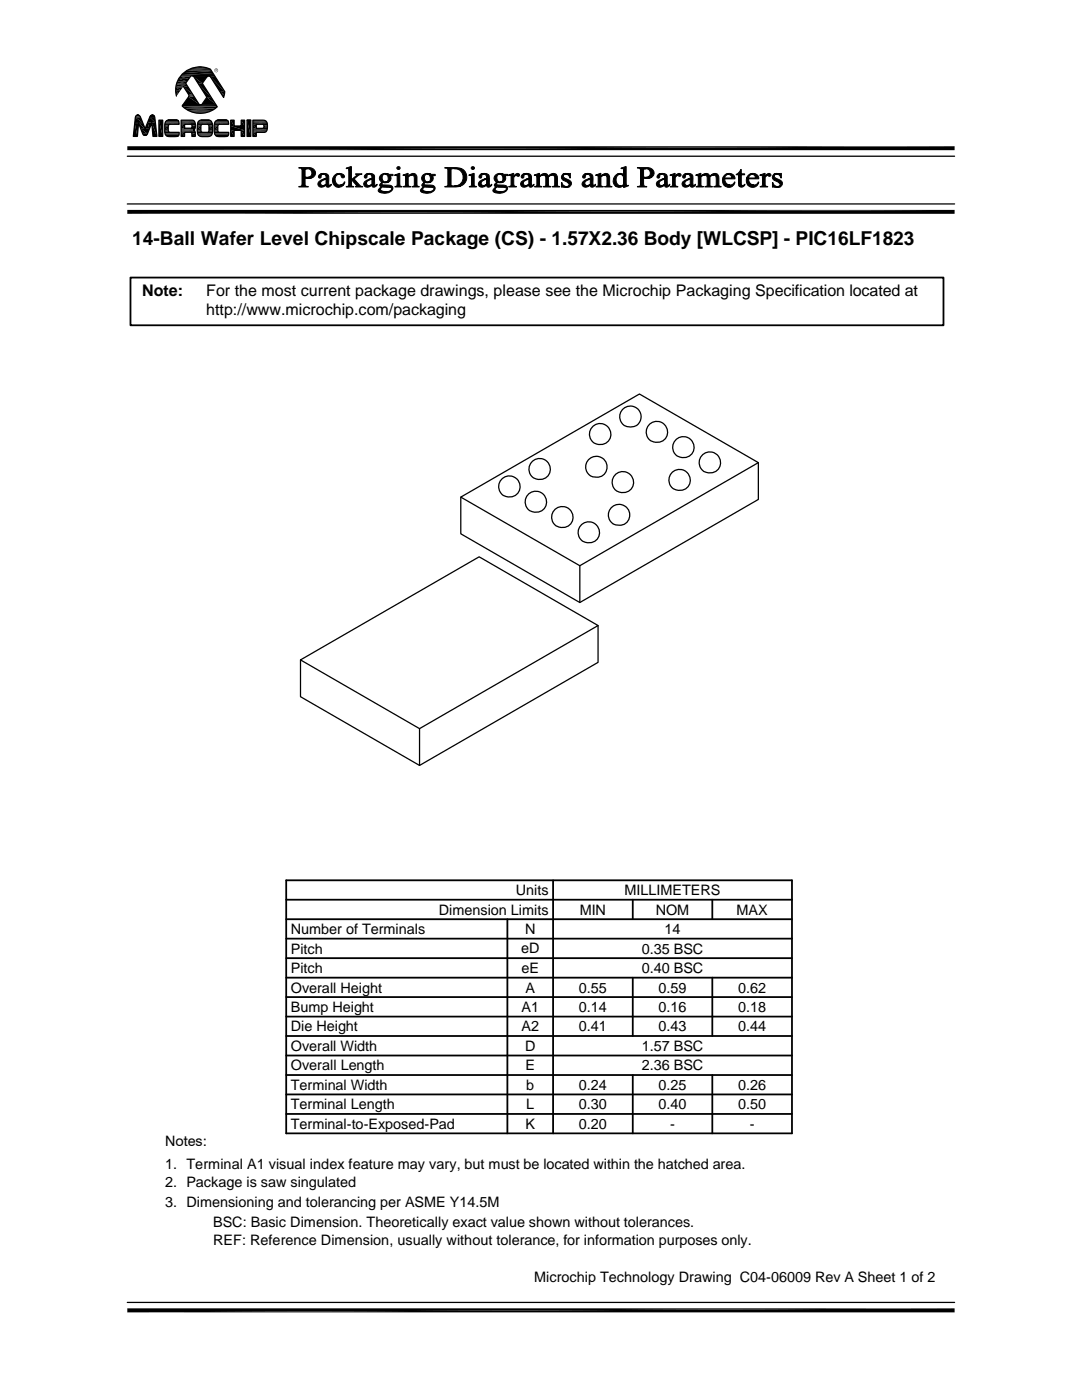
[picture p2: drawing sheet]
<svg xmlns="http://www.w3.org/2000/svg" width="216mm" height="279mm" viewBox="0 0 216 279" stroke-linecap="round" stroke-linejoin="round" font-family="sans-serif">
<g fill="none" stroke="#000" stroke-width=".25">
<path d="M36.6 17.3l1 1.6 .1 .3-1.4 1.9a5.1 5.1 0 0 0 7 .2l-2.9-4.7 1-1.4h.5l2.7 4.3 .3-1.2-2.9-4.5a4.8 4.8 0 0 0-5.1 .6 4.8 4.8 0 0 0-1.7 4.8M37.4 13.9h4.7M38.1 15.2l.3-.1 .3 .2 2.6 4.1-1.1 1.5h-.3l-.2-.1-2.7-4.2zM25.4 31.2h165.1M27.1 23.1a.54 .54 0 0 1 .9 .2l1 2.4 .9-2.4a.5 .5 0 0 1 .5-.3 .5 .5 0 0 1 .5 .4l.4 3.8h-.8l-.2-2.7-.9 2.2a.51 .51 0 0 1-.5 .3 .51 .51 0 0 1-.4-.3l-.9-2.2-.2 2.7h-.8zM31.7 24h.8v3.2h-.8zM33.1 24.2l.5-.2h1.6a.58 .58 0 0 1 .5 .8h-1.8l-.3 .3v1l.2 .3h2l-.2 .7-.6 .2a2.25 2.25 0 0 1-1.8-.3l-.3-.9a2.79 2.79 0 0 1 .2-1.9zM36.2 24h2.1a1.18 1.18 0 0 1 .4 1.9l-.1 .1a.58 .58 0 0 1 .4 .7v.5h-.7l-.2-.8h-1.3v.8h-.6zM36.8 24.8h1.3a.51 .51 0 0 1 .1 .8h-1.4zM39.6 24.2l.6-.2h1.5a.94 .94 0 0 1 .7 1.1v1.3a.84 .84 0 0 1-1 .9 2.19 2.19 0 0 1-1.8-.3 3.4 3.4 0 0 1 0-2.8zM40.2 24.9l.2-.1h1.1l.2 .3-.1 1.2-.1 .1h-1.3l-.1-.3zM43 24.2l.5-.2h1.6a.58 .58 0 0 1 .5 .8h-1.8l-.3 .3v1l.2 .3h1.9l-.1 .7-.6 .2a2.25 2.25 0 0 1-1.9-.3l-.3-.9a2.92 2.92 0 0 1 .3-1.9z"/>
<path d="M46 24h.7v1.1h1.4v-1.1h.7v3.2h-.7v-1.2h-1.4v1.2h-.7zM49.3 24h.7v3.2h-.7zM49.3 24h.7M50.5 24h2.2a1.49 1.49 0 0 1 .5 2.1l-.5 .3h-1.6v.8h-.6zM51.1 24.8h1.4l.1 .2v.5l-1.5 .1zM25.4 40.7h165.1M91.9 99.2l35.7-20.6 23.7 13.7-35.6 20.6zM151.3 92.3v7.4l-35.6 20.5-23.8-13.7v-7.3M115.7 112.9v7.3M60 131.7l35.6-20.6 23.7 13.7-35.6 20.6zM119.3 124.8v7.4l-35.6 20.6-23.7-13.8v-7.3M83.7 145.4v7.4"/>
<path d="M25.4 259.9h165.1"/>
<circle cx="101.6" cy="97.1" r="2.14"/>
<circle cx="107.7" cy="93.6" r="2.14"/>
<circle cx="119" cy="93.2" r="2.13"/>
<circle cx="119.8" cy="86.7" r="2.14"/>
<circle cx="124.3" cy="96.2" r="2.14"/>
<circle cx="125.8" cy="83.2" r="2.13"/>
<circle cx="131.1" cy="86.2" r="2.14"/>
<circle cx="135.6" cy="95.8" r="2.14"/>
<circle cx="136.4" cy="89.3" r="2.14"/>
<circle cx="141.6" cy="92.3" r="2.14"/>
<circle cx="106.9" cy="100.2" r="2.14"/>
<circle cx="112.2" cy="103.2" r="2.14"/>
<circle cx="117.5" cy="106.3" r="2.14"/>
<circle cx="123.5" cy="102.8" r="2.13"/>
</g>
<g fill="none" stroke="#000" stroke-width=".36">
<path d="M26 55.4h162.3v9.5h-162.3zM57.1 179.6h100.9M57.1 175.7h100.9v50.5h-100.9zM110.4 175.7v50.5M126.3 179.6v3.9M142.1 179.6v3.9M57.1 199h100.9M57.1 195.1h100.9M57.1 187.3h100.9M57.1 183.5h100.9M57.1 191.2h100.9M101.2 183.5v42.7"/>
<path d="M126.3 195.1v11.7M142.1 195.1v11.7M57.1 218.4h100.9M57.1 210.7h100.9M57.1 206.8h100.9M57.1 202.9h100.9M57.1 214.5h100.9M126.3 214.5v11.7M142.1 214.5v11.7M57.1 222.3h100.9"/>
</g>
<g fill="#000" stroke="#000" stroke-width=".2">
<path d="M78.8 34.9l.2 .1zM80.4 34.9l.3 .1zM151.6 34.9l.3 .1z"/>
<path d="M60.2 33.7h1.1h-.4v1.6l1.5 .1-1.5 .1v1.4a.47 .47 0 0 0 .6 .3v.1h-1.9v-.1a.44 .44 0 0 0 .7-.5z" fill-rule="evenodd"/>
<path d="M59.6 33.4h1.6a1.24 1.24 0 0 1 1.3 .4 1.24 1.24 0 0 1 .3 1.3l-.4 .3h-1a.86 .86 0 0 0 .8-.9 .86 .86 0 0 0-.8-.8h-1.2z" fill-rule="evenodd"/>
<path d="M60.9 35.5h1.3z" fill-rule="evenodd"/>
<path d="M63.7 34.9l.2-.1h.6h-.2l-.2 .2v.4l-.3 .2-.3-.3z" fill-rule="evenodd"/>
<path d="M63.8 36.1l.8-.4 .5 .1a1.07 1.07 0 0 0-1.1 .9l.2 .3h.7a.89 .89 0 0 1-1.5-.2l.1-.3z" fill-rule="evenodd"/>
<path d="M63.9 34.8a1.37 1.37 0 0 1 1.6 .2l.1 .8a1.14 1.14 0 0 0 .1 1.2h.3a.48 .48 0 0 1-.5 .4 .48 .48 0 0 1-.4-.5h-.2l.2-.2v-.9l-.5-.1 .5-.2a.52 .52 0 0 0-.6-.7z" fill-rule="evenodd"/>
<path d="M64.4 37l.7-.1z" fill-rule="evenodd"/>
<path d="M65.7 37l.4-.2-.1 .2z" fill-rule="evenodd"/>
<path d="M67 34.8h.6a1.11 1.11 0 0 0-.7 1.1 1.11 1.11 0 0 0 .9 1.1h.7a1.3 1.3 0 0 1-1.8 .1 1.3 1.3 0 0 1-.2-1.8z" fill-rule="evenodd"/>
<path d="M67.1 34.8a1.16 1.16 0 0 1 1.6 .4l-.2 .3-.3-.1-.2-.5z" fill-rule="evenodd"/>
<path d="M67.8 37l.4-.1 .5-.6h.1l-.3 .7z" fill-rule="evenodd"/>
<path d="M69.1 33.6h.3z" fill-rule="evenodd"/>
<path d="M69.1 33.6l1-.3v3.6l.1 .2 .4 .2h-1.5v-.1a.39 .39 0 0 0 .4-.1 .39 .39 0 0 0 .1-.4v-2.9z" fill-rule="evenodd"/>
<path d="M71 34.7h1.2l-.1 .1a2.43 2.43 0 0 0-1.4 .9l.7 .9a1.14 1.14 0 0 0 1 .6v.1h-1.4l.2-.2-1.1-1.2 1-.9z" fill-rule="evenodd"/>
<path d="M73 34.8h.7l-.5 .2v.4l-.2 .1a.31 .31 0 0 1-.3-.1 .31 .31 0 0 1 .1-.4z" fill-rule="evenodd"/>
<path d="M72.9 36.2l.8-.5 .5 .1-.3 .1a.99 .99 0 0 0-.8 .8l.5 .3h.5a.79 .79 0 0 1-1 .3 .79 .79 0 0 1-.5-.9z" fill-rule="evenodd"/>
<path d="M73.1 34.8l.4-.2a.93 .93 0 0 1 1.2 1.1l.1 1.2 .3 .1a.48 .48 0 0 1-.5 .4 .48 .48 0 0 1-.4-.5h-.2l.2-.2v-.9l-.5-.1 .5-.2a.52 .52 0 0 0-.5-.7z" fill-rule="evenodd"/>
<path d="M73.6 37l.6-.1z" fill-rule="evenodd"/>
<path d="M74.9 37l.3-.2-.1 .2z" fill-rule="evenodd"/>
<path d="M75.7 37.6l.5-.3a.48 .48 0 0 0-.2 .7 .48 .48 0 0 0 .6 .2h.4h-1.4a.42 .42 0 0 1 .1-.6z" fill-rule="evenodd"/>
<path d="M76 34.9a1.61 1.61 0 0 1 1.5-.2l-.7 .1a.81 .81 0 0 0-.5 .8 .81 .81 0 0 0 .6 .7h.6l-1.1 .1-.2 .3 .3 .2a2.45 2.45 0 0 1 1.8 .4l.1 .2a1.9 1.9 0 0 1-2.8 .7 3.8 3.8 0 0 0 2.3-.2l.2-.2a.4 .4 0 0 0-.5-.4l-1.3-.1a.39 .39 0 0 1-.5-.1 .39 .39 0 0 1 .1-.5l.4-.3a.85 .85 0 0 1-.3-1.5z" fill-rule="evenodd"/>
<path d="M76.4 36.4h1z" fill-rule="evenodd"/>
<path d="M76.8 34.8h1.6v.3h-.5a.84 .84 0 0 1-.4 1.2h-.6a.82 .82 0 0 0 .5-.8 .82 .82 0 0 0-.6-.7z" fill-rule="evenodd"/>
<path d="M78.8 34.9l1-.3v2.1a.37 .37 0 0 0 .4 .5v.1h-1.4l.3-.1a2.78 2.78 0 0 0 .1-2l-.1-.2z" fill-rule="evenodd"/>
<path d="M80.4 34.9l1-.3v.6h-.5l-.1-.2z" fill-rule="evenodd"/>
<path d="M80.9 35.2l1.3-.2-.8 .3v1.4a.39 .39 0 0 0 .1 .4 .39 .39 0 0 0 .4 .1v.1h-1.4l.4-.4z" fill-rule="evenodd"/>
<path d="M81.7 35a.84 .84 0 0 1 .9-.4 .84 .84 0 0 1 .6 .8v1.6l.5 .3h-1.5v-.1a.38 .38 0 0 0 .4-.1 .38 .38 0 0 0 .1-.4l-.1-1.6-.2-.1z" fill-rule="evenodd"/>
<path d="M84.1 37.6l.5-.3a.48 .48 0 0 0-.2 .7 .48 .48 0 0 0 .6 .2h.5h-1.5a.42 .42 0 0 1 .1-.6z" fill-rule="evenodd"/>
<path d="M84.4 34.9a1.61 1.61 0 0 1 1.5-.2l-.7 .1a.81 .81 0 0 0-.5 .8 .81 .81 0 0 0 .6 .7h.6l-1.1 .1-.2 .3 .3 .2a2.43 2.43 0 0 1 1.9 .4v.2a1.9 1.9 0 0 1-2.8 .7 3.8 3.8 0 0 0 2.4-.2l.2-.2a.4 .4 0 0 0-.6-.4l-1.3-.1a.39 .39 0 0 1-.4-.1 .39 .39 0 0 1 0-.5l.4-.3a.85 .85 0 0 1-.3-1.5z" fill-rule="evenodd"/>
<path d="M84.8 36.4h1z" fill-rule="evenodd"/>
<path d="M85.2 34.8h1.6v.3h-.5a.84 .84 0 0 1-.4 1.2h-.6a.82 .82 0 0 0 .6-.8 .82 .82 0 0 0-.7-.7z" fill-rule="evenodd"/>
<path d="M88.8 33.4l2.3 .1 .9 .1-2 .1v3.3l1.9 .1-.9 .2h-2.2l.5-.2 .1-.5-.1-2.8-.1-.2-.4-.1z" fill-rule="evenodd"/>
<path d="M90.7 33.7l1.3-.1a1.89 1.89 0 0 1 1.1 1.8 1.89 1.89 0 0 1-1.2 1.7h-1.2a1.73 1.73 0 0 0 1.7-1.7 1.73 1.73 0 0 0-1.7-1.7z" fill-rule="evenodd"/>
<path d="M93.6 34.9l.3 .1z" fill-rule="evenodd"/>
<path d="M93.6 34.9l1-.3v2.1a.37 .37 0 0 0 .5 .5v.1h-1.5l.5-.3v-1.6l-.1-.4z" fill-rule="evenodd"/>
<path d="M95.8 34.9l.1-.1h.7h-.2a.42 .42 0 0 0-.3 .6l-.3 .2-.2-.3z" fill-rule="evenodd"/>
<path d="M95.6 36.4a1.65 1.65 0 0 1 1.5-.6h-.2a1.14 1.14 0 0 0-.9 .8l.1 .3 .4 .1h.4a.83 .83 0 0 1-.8 .4 .83 .83 0 0 1-.7-.7z" fill-rule="evenodd"/>
<path d="M95.9 34.8l.5-.2a.96 .96 0 0 1 1.3 1.1 1.42 1.42 0 0 0 .1 1.3h.2a.49 .49 0 0 1-.5 .4 .49 .49 0 0 1-.4-.5h-.2l.2-.2v-.9l-.5-.1 .5-.2a.52 .52 0 0 0-.5-.7z" fill-rule="evenodd"/>
<path d="M96.5 37l.6-.1z" fill-rule="evenodd"/>
<path d="M97.8 37l.3-.2-.1 .2z" fill-rule="evenodd"/>
<path d="M98.8 37.4l.3-.1a.48 .48 0 0 0-.3 .6 .48 .48 0 0 0 .7 .3h.4h-1.5v-.3z" fill-rule="evenodd"/>
<path d="M98.9 34.9a1.6 1.6 0 0 1 1.5-.2l-.7 .1a.81 .81 0 0 0-.6 .8 .81 .81 0 0 0 .7 .7h.6l-1.1 .1-.2 .3a1.82 1.82 0 0 0 1.5 .3 .66 .66 0 0 1 .7 .7 2.03 2.03 0 0 1-2.8 .5h1.4a.77 .77 0 0 0 1.1-.6l-.2-.2h-1.2a.69 .69 0 0 1-.9-.5l.4-.5a.86 .86 0 0 1-.2-1.5z" fill-rule="evenodd"/>
<path d="M99.3 36.4h1z" fill-rule="evenodd"/>
<path d="M99.7 34.8h1.6v.3h-.6a.84 .84 0 0 1-.3 1.2h-.6h.1a.85 .85 0 0 0 .4-.8 .85 .85 0 0 0-.6-.7z" fill-rule="evenodd"/>
<path d="M101.5 34.9l.2 .1z" fill-rule="evenodd"/>
<path d="M101.5 34.9l1-.3v.6h.2l-.2 .2 .1 1.6 .4 .3h-1.5l.5-.4v-1.7l-.1-.2z" fill-rule="evenodd"/>
<path d="M102.6 35.1l.3-.1-.2 .2h-.2z" fill-rule="evenodd"/>
<path d="M102.8 34.9a.43 .43 0 0 1 .5-.3 .43 .43 0 0 1 .3 .5l-.3 .1-.6-.2z" fill-rule="evenodd"/>
<path d="M104.2 34.9l.2-.1h.6h-.3l-.2 .2v.4l-.2 .2-.3-.3z" fill-rule="evenodd"/>
<path d="M104.2 36.2l.9-.5 .4 .1a1.07 1.07 0 0 0-1.1 .9l.2 .3h.8a.79 .79 0 0 1-1 .3 .79 .79 0 0 1-.5-.9z" fill-rule="evenodd"/>
<path d="M104.4 34.8a1.37 1.37 0 0 1 1.6 .2v.8a1.14 1.14 0 0 0 .1 1.2h.3a.48 .48 0 0 1-.5 .4 .48 .48 0 0 1-.4-.5h-.2l.2-.2v-.9l-.4-.1 .4-.2a.52 .52 0 0 0-.5-.7z" fill-rule="evenodd"/>
<path d="M104.9 37l.6-.1z" fill-rule="evenodd"/>
<path d="M106.2 37l.4-.2-.2 .2z" fill-rule="evenodd"/>
<path d="M106.6 34.9l.3 .1z" fill-rule="evenodd"/>
<path d="M106.6 34.9l1.1-.3v.6h-.6l-.1-.2z" fill-rule="evenodd"/>
<path d="M107.1 35.2h.6l.2-.3h.5l-.7 .4v1.7l.4 .3h-1.4l.4-.3z" fill-rule="evenodd"/>
<path d="M107.9 34.9l.1-.1a.84 .84 0 0 1 1.4 .4h.2l-.2 .1v1.4a.39 .39 0 0 0 .1 .4 .39 .39 0 0 0 .4 .1v.1h-1.5l.5-.3v-1.8l-.3-.2z" fill-rule="evenodd"/>
<path d="M109.6 35h.6l-.8 .2z" fill-rule="evenodd"/>
<path d="M109.7 34.9l.3-.2a.84 .84 0 0 1 1.2 .8l.1 1.5 .4 .3h-1.5l.5-.3v-1.5l-.2-.4z" fill-rule="evenodd"/>
<path d="M112 36.4a1.37 1.37 0 0 0 1.6 .9l-1.6 .1z" fill-rule="evenodd"/>
<path d="M112.2 34.9l.7-.1a.44 .44 0 0 0-.5 .4 .44 .44 0 0 0 .5 .4l.5 .3a.74 .74 0 0 1 .6 .6 .74 .74 0 0 1-.4 .8l-.5-.1 .4-.3a1.14 1.14 0 0 0-1-.9 .69 .69 0 0 1-.3-1.1z" fill-rule="evenodd"/>
<path d="M112.4 34.8l.4-.2 .8 .1z" fill-rule="evenodd"/>
<path d="M112.2 37.3h1.4l-.5 .1z" fill-rule="evenodd"/>
<path d="M112.4 34.8l1.2-.1 .2-.1v.9l-.1-.1a.98 .98 0 0 0-1.3-.6z" fill-rule="evenodd"/>
<path d="M116.5 34.9l.1-.1h.6h-.2l-.2 .6-.3 .2-.3-.3z" fill-rule="evenodd"/>
<path d="M116.3 36.4a1.65 1.65 0 0 1 1.5-.6 1.07 1.07 0 0 0-1.1 .9l.3 .3h.6a.83 .83 0 0 1-.8 .4 .83 .83 0 0 1-.7-.7z" fill-rule="evenodd"/>
<path d="M116.6 34.8a1.37 1.37 0 0 1 1.7 .2v1.9l.4 .1a.48 .48 0 0 1-.5 .4 .48 .48 0 0 1-.4-.5h-.2l.2-.2v-.9l-.5-.1 .5-.2a.54 .54 0 0 0-.6-.7z" fill-rule="evenodd"/>
<path d="M117.1 37l.7-.1z" fill-rule="evenodd"/>
<path d="M118.5 37l.3-.2-.1 .2z" fill-rule="evenodd"/>
<path d="M118.9 34.9l.2 .1z" fill-rule="evenodd"/>
<path d="M118.9 34.9l1-.3v.6h-.6v-.2z" fill-rule="evenodd"/>
<path d="M119.3 35.2l1.4-.2-.8 .3v1.7l.5 .3h-1.5l.5-.4z" fill-rule="evenodd"/>
<path d="M120.1 35a.84 .84 0 0 1 .9-.4 .84 .84 0 0 1 .6 .8v1.3a.38 .38 0 0 0 .5 .5v.1h-1.4l.4-.3v-1.7l-.4-.3z" fill-rule="evenodd"/>
<path d="M122.7 35.1l.4-.3h.6a1.19 1.19 0 0 0-.8 1.2 1.19 1.19 0 0 0 .9 1.1h-1a1.39 1.39 0 0 1-.1-2z" fill-rule="evenodd"/>
<path d="M123.1 34.8a1.14 1.14 0 0 1 1.3 0z" fill-rule="evenodd"/>
<path d="M123.9 33.6h.3z" fill-rule="evenodd"/>
<path d="M123.9 33.6l1-.3v3.3l.3 .4h-.8a1.16 1.16 0 0 1-1.6 .1h1.2l.4-.3v-1.5l-.3-.4 .3-.1v-.9v-.2z" fill-rule="evenodd"/>
<path d="M124.4 37l1 .1-1 .3z" fill-rule="evenodd"/>
<path d="M127.7 33.7h1.1h-.4v1.6l1.6 .1-1.6 .1v1.1a.47 .47 0 0 0 .1 .5 .47 .47 0 0 0 .6 .1v.1h-1.9v-.1h.4l.2-.3z" fill-rule="evenodd"/>
<path d="M127.2 33.4h1.6a1.25 1.25 0 0 1 1.3 .4 1.25 1.25 0 0 1 .3 1.3l-.4 .3h-1.1a.86 .86 0 0 0 .9-.9 .86 .86 0 0 0-.8-.8h-1.3z" fill-rule="evenodd"/>
<path d="M128.4 35.5h1.4z" fill-rule="evenodd"/>
<path d="M131.3 34.9l.2-.1h.6h-.2a.44 .44 0 0 0-.3 .6l-.2 .2-.3-.3z" fill-rule="evenodd"/>
<path d="M131.3 36.2l.7-.4h.6h-.2a1.14 1.14 0 0 0-.9 .8l.1 .3 .4 .1h.5a.78 .78 0 0 1-1 .4 .78 .78 0 0 1-.5-1z" fill-rule="evenodd"/>
<path d="M131.5 34.8a1.4 1.4 0 0 1 1.6 .2l.1 1.9 .3 .1a.48 .48 0 0 1-.5 .4 .48 .48 0 0 1-.4-.5h-.2l.2-.2v-.9l-.4-.1 .4-.2a.52 .52 0 0 0-.5-.7z" fill-rule="evenodd"/>
<path d="M132 37l.6-.1z" fill-rule="evenodd"/>
<path d="M133.3 37l.3-.2-.1 .2z" fill-rule="evenodd"/>
<path d="M133.7 34.9l.3 .1z" fill-rule="evenodd"/>
<path d="M133.7 34.9l1-.3v.6h.2l-.2 .3 .1 1.5 .5 .3h-1.6l.5-.3v-1.8l-.1-.2z" fill-rule="evenodd"/>
<path d="M134.9 35h.3l-.5 .2z" fill-rule="evenodd"/>
<path d="M135.1 34.8a.41 .41 0 0 1 .5-.2 .41 .41 0 0 1 .2 .5l-.2 .1-.7-.2z" fill-rule="evenodd"/>
<path d="M136.5 34.8h.7h-.1a.44 .44 0 0 0-.4 .6l-.1 .1a.31 .31 0 0 1-.4-.1 .31 .31 0 0 1 .1-.4z" fill-rule="evenodd"/>
<path d="M136.4 36.2l.7-.4h.6h-.1a1.14 1.14 0 0 0-1 .8l.2 .3 .3 .1h.5a.78 .78 0 0 1-1 .4 .78 .78 0 0 1-.4-1z" fill-rule="evenodd"/>
<path d="M136.6 34.8a1.39 1.39 0 0 1 1.6 .2l.1 1.9 .4 .1a.48 .48 0 0 1-.5 .4 .48 .48 0 0 1-.5-.5h-.2l.2-.2v-.9l-.4-.1 .4-.2a.52 .52 0 0 0-.5-.7z" fill-rule="evenodd"/>
<path d="M137.1 37l.6-.1z" fill-rule="evenodd"/>
<path d="M138.4 37l.4-.2-.1 .2z" fill-rule="evenodd"/>
<path d="M138.9 34.9l.2 .1z" fill-rule="evenodd"/>
<path d="M138.9 34.9l1-.3v.6h-.6l-.1-.2z" fill-rule="evenodd"/>
<path d="M139.3 35.2h.6l.2-.3h.5l-.7 .4v1.7l.5 .3h-1.5l.4-.3z" fill-rule="evenodd"/>
<path d="M140.1 34.9l.2-.1a.96 .96 0 0 1 1.5 .4l-.2 .1 .1 1.7 .4 .3h-1.4l.4-.3v-1.8l-.3-.2z" fill-rule="evenodd"/>
<path d="M141.6 35.2l.3-.3 .5 .1z" fill-rule="evenodd"/>
<path d="M141.9 34.9l.2-.1a.84 .84 0 0 1 .9-.1 .84 .84 0 0 1 .4 .8l.1 1.5 .4 .3h-1.5v-.1a.37 .37 0 0 0 .5-.4l-.1-1.7z" fill-rule="evenodd"/>
<path d="M144.5 35l.3-.2h.6a.74 .74 0 0 0-.8 .7h-.4z" fill-rule="evenodd"/>
<path d="M144.8 34.8a1.21 1.21 0 0 1 1.9 .9h-2.1a1.15 1.15 0 0 0 1.1 1.2h-1.2l-.3-.6v-.6v-.2h1.8a.62 .62 0 0 0-.6-.7z" fill-rule="evenodd"/>
<path d="M144.5 36.9h1.2a.92 .92 0 0 0 .9-.6l.1 .1a1.25 1.25 0 0 1-1 1 1.25 1.25 0 0 1-1.2-.5z" fill-rule="evenodd"/>
<path d="M147.8 33.8h.1v.9h.7v.2h-.7v1.8l.3 .3-.8 .1v-2.2l-.5-.1 .5-.4z" fill-rule="evenodd"/>
<path d="M147.4 37.1l.9-.1 .2-.2h.2l-.1 .1a.69 .69 0 0 1-1.2 .2z" fill-rule="evenodd"/>
<path d="M149.3 35l.3-.2h.5a.74 .74 0 0 0-.7 .7h-.4z" fill-rule="evenodd"/>
<path d="M149.6 34.8a1.2 1.2 0 0 1 1.8 .9h-2a1.14 1.14 0 0 0 1.1 1.2h-1.3l-.2-.3v-1.1h1.7v-.3l-.3-.3z" fill-rule="evenodd"/>
<path d="M149.2 36.9h1.3a.92 .92 0 0 0 .8-.6 1.15 1.15 0 0 1-.8 1.1 1.15 1.15 0 0 1-1.3-.5z" fill-rule="evenodd"/>
<path d="M151.6 34.9l1.1-.3v.6h.1l-.1 .2v1.6l.5 .3h-1.5l.4-.3v-1.5v-.4z" fill-rule="evenodd"/>
<path d="M152.8 35h.3l-.4 .2z" fill-rule="evenodd"/>
<path d="M153 34.8a.41 .41 0 0 1 .5-.2 .41 .41 0 0 1 .3 .5l-.3 .1-.7-.2z" fill-rule="evenodd"/>
<path d="M154.1 36.4a1.37 1.37 0 0 0 1.6 .9l-1.6 .1z" fill-rule="evenodd"/>
<path d="M154.3 34.9l.7-.1a.44 .44 0 0 0-.5 .4 .44 .44 0 0 0 .5 .4l.5 .3a.74 .74 0 0 1 .6 .6 .74 .74 0 0 1-.4 .8l-.5-.1 .4-.3a1.15 1.15 0 0 0-1-.9 .68 .68 0 0 1-.3-1.1z" fill-rule="evenodd"/>
<path d="M154.5 34.8l.4-.2 .8 .1z" fill-rule="evenodd"/>
<path d="M154.3 37.3h1.4l-.5 .1z" fill-rule="evenodd"/>
<path d="M154.5 34.8l1.2-.1 .2-.1v.9l-.2-.1a.72 .72 0 0 0-.7-.6z" fill-rule="evenodd"/>
<circle cx="79.5" cy="33.6" r=".31"/>
<circle cx="94.3" cy="33.6" r=".3"/>
</g>
<g fill="#000">
<path d="M35.1 18l.5 .6h-.5zM35.1 18h.9l-.4 .6zM35.1 17.4l.9 .6h-.9zM35.1 17.4h1.4l-.5 .6zM35.1 18.6l.2 .5zM35.1 18.6h.5l-.3 .5zM35.1 17.3l1.4 .1h-1.4zM35.1 17.3h1.5l-.1 .1zM35.3 16.6l1.9 .2h-2zM35.3 16.6h1.7l.2 .2zM35.4 16.3l1.6 .3h-1.7zM35.4 16.3h1.9l-.3 .3z"/>
<path d="M35.7 15.7l1.6 .6h-1.9zM35.7 15.7h2l-.4 .6zM36.6 17.3l1.9 1.6h-.9zM36.6 17.3h.8l1.1 1.6zM37.6 18.9h.9zM37.6 19.3l2.1 1.5h-3.1zM37.6 19.3h1.2l.9 1.5zM37.7 19.3h1.1zM37.7 18.9l.9 .1zM37.7 19l.9 .1zM37.7 19.1h1zM37.7 19.1l1 .1z"/>
<path d="M37.7 19.2l1 .1zM38.7 15.3l1.7 1.3h-.9zM38.7 15.3h2.6l-.9 1.3zM39 13.4h1.8zM39.5 16.6l2.6 2.8h-.8zM39.5 16.6h.9l1.7 2.8zM39 13.4h1.7zM39.6 13.4h1.1zM39.6 13.4h.6zM41.3 19.4l1.7 1.4h-2.7zM41.3 19.4h.8l.9 1.4zM41.7 15.1l1.1 .1z"/>
<path d="M41.7 15.2h1.2zM41.8 15.2h1.1zM41.9 15.2l1 .1zM41.9 15.3h1.1zM42 15.3l2.9 3h-1zM42 15.3h1l1.9 3zM42.8 14.1v.1zM42.8 13.9v.2zM42.8 14.2l.1 .1zM42.9 13.9l-.1 .2zM42.9 14.2v.1zM42.9 13.8l-.1 .1z"/>
<path d="M42.9 14.3l.1 .1zM42.8 13.9l.1-.1zM42.9 13.8l.1-.1zM43 14.3l.1 .1zM42.9 13.8h.1zM43 13.7h.1zM43.1 14.4h.2zM43.1 13.7l.2 .1zM43.3 14.3h.1zM43.3 13.7l.1 .1zM43.4 14.2v.1zM43.4 14.3l.1-.1z"/>
<path d="M43.4 13.8v.1zM43.5 14.1l-.1 .1zM43.4 13.9l.1 .2zM43.4 13.8l.1 .1zM43.5 14.1v.1zM43.5 13.9v.2zM43.9 18.3l.9 .6h-.5zM43.9 18.3h1l-.1 .6zM44.3 18.9l.3 .5zM44.3 18.9h.5l-.2 .5zM25.4 29.2h165.1l-165.1 .8zM25.4 30l165.1-.8v.8z"/>
<path d="M26.9 24.5l.7 .1zM26.9 24.6l.5 2.6h-.8zM26.9 24.6h.7l-.2 2.6zM27 23.4l1.5 1.1h-1.6zM27 23.4h1l.5 1.1zM27 23.3h1zM27 23.3l1 .1h-1zM27 23.3h1v.1zM27.1 23.2h.9zM27.1 23.2l.9 .1zM27.1 23.1l.8 .1zM27.2 23.1h.6z"/>
<path d="M27.1 23.1h.8zM27.2 23.1h.7zM27.2 23h.6zM27.2 23l.6 .1zM27.3 23h.4zM27.2 23h.5zM27.4 23h.2zM27.4 23h.3zM27.5 23h.1zM27.6 24.5l.9 .1zM27.7 24.6l1.3 1.1h-.9zM27.7 24.6h.8l.5 1.1z"/>
<path d="M28.1 25.7l1.3 1h-.9zM28.1 25.7h1.7l-.4 1zM28.5 26.7h.9zM28.5 26.7l.9 .1zM28.5 26.8h.9zM28.5 26.8l.8 .1zM28.6 26.9h.7zM28.6 26.9l.6 .1zM28.7 27h.5zM28.7 27h.4zM28.8 27h.3zM28.8 27h.2z"/>
<path d="M29.4 24.5l.4 1.2h-.8zM29.4 24.5h.9l-.5 1.2zM29.9 23.4l1.1 1.1h-1.6zM29.9 23.4h1l.1 1.1zM29.9 23.3h1zM29.9 23.3l1 .1zM30 23.2h.8zM30 23.2l.9 .1zM30 23.1h.8zM30 23.1l.8 .1h-.8zM30 23.1l.8 .1zM30.1 23.1h.6z"/>
<path d="M30.1 23.1h.7zM30.1 23l.6 .1zM30.1 23h.6zM30.2 23h.5zM30.2 23h.4zM30.3 24.5l1 2.7h-.8zM30.3 24.5h.7l.3 2.7zM30.3 23h.3zM30.3 23h.2zM30.4 23h.1zM31.7 24l.8 3.2h-.8zM31.7 24h.8v3.2z"/>
<path d="M32.9 24.9h.8zM32.9 24.9l.7 .1zM32.9 25h.7zM32.9 25l.7 .1zM32.9 25.1h.7zM32.9 25.1l.7 .1h-.7zM32.9 25.1h.7v.1zM32.9 25.2l.7 .7h-.7zM32.9 25.2h.7v.7zM32.9 25.9l.7 .2h-.7zM32.9 25.9h.7v.2zM32.9 26.1h.7z"/>
<path d="M32.9 26.1l.7 .1zM32.9 26.2l.8 .1zM32.9 26.3l.8 .1zM32.9 26.4h.8zM32.9 26.4h.9zM32.9 24.8h1zM32.9 24.8h1.1zM32.9 24.8h.9zM32.9 24.8h.8zM32.9 24.8l.8 .1zM32.9 26.4h1zM33.4 27.2h2z"/>
<path d="M33.5 24h1.9zM33.5 27.2h1.7zM33.5 27.2h1.9zM33.5 24h1.8zM33.6 27.2h1.6zM33.6 27.2l1.4 .1zM33.6 24h1.7zM36.2 24.8l.6 .8h-.6zM36.2 24.8h.6v.8zM36.2 26.4l.6 .8h-.6zM36.2 26.4h.6v.8zM38.1 24.8h.9z"/>
<path d="M38.1 26.4h.8zM38.1 25.6h.8zM38.2 24.8h.8zM38.2 25.6h.7zM38.2 26.4h.7zM38.2 26.4l.7 .1zM38.2 24.8l.8 .1zM38.2 25.5l.7 .1zM38.2 26.5h.7zM38.2 24.9h.8zM38.2 25.5h.7zM38.2 26.5l.8 .1z"/>
<path d="M38.3 24.9h.7zM38.3 25.5h.6zM38.3 26.6l.7 .1zM38.3 26.7h.7zM38.3 24.9l.7 .1zM38.3 25h.7zM38.3 25.4l.6 .1zM38.3 26.7l.7 .5h-.7zM38.3 26.7h.7v.5zM38.3 25l.7 .1zM38.3 25.1l.7 .2h-.7zM38.3 25.1h.7v.2z"/>
<path d="M38.3 25.3h.7zM38.3 25.3l.7 .1zM38.3 25.4h.6zM38.3 25.4h.7zM38.7 22.5l1.9 .1zM39.3 22.6h1.3zM39.4 25l.7 .1zM39.4 25.1h.7zM39.4 25.1l.7 .1h-.7zM39.4 25.1h.7v.1zM39.4 25.2l.7 .7h-.7zM39.4 25.2h.7v.7z"/>
<path d="M39.4 25.9l.7 .2h-.7zM39.4 25.9h.7v.2zM39.4 26.1h.7zM39.4 24.8l.8 .1zM39.4 24.8h.9zM39.4 24.9h.8zM39.4 24.9l.7 .1zM39.4 25h.7zM39.4 26.1l.7 .1zM39.4 26.2l.8 .1zM39.4 26.3l.8 .1zM39.4 26.4h.8z"/>
<path d="M39.4 26.4h.9zM39.4 26.4h1zM39.4 24.8h1zM39.4 24.8h1.1zM39.9 27.2h1.8zM39.9 27.2h2zM39.9 24h2zM40 24h1.9zM40 24h1.8zM40.1 24h1.7zM40.1 27.2l1.3 .1zM40.1 27.2h1.6z"/>
<path d="M40.1 24h1.6zM40.2 24h1.5zM41.3 24.8h1.1zM41.4 24.8h1zM41.5 24.8h.9zM41.4 26.4h1zM41.5 26.4h.9zM41.5 24.8l.9 .1zM41.6 26.4h.8zM41.6 24.9h.8zM41.6 24.9l.8 .1zM41.6 25h.8z"/>
<path d="M41.6 26.3l.8 .1zM41.7 26.2l.7 .1zM41.7 26.2h.7zM41.7 25l.7 .1zM41.7 25.1h.7zM41.7 26.1l.7 .1zM41.7 25.1l.7 .1h-.7zM41.7 25.1h.7v.1zM41.7 25.2l.7 .7h-.7zM41.7 25.2h.7v.7zM41.7 25.9l.7 .2h-.7zM41.7 25.9h.7v.2z"/>
<path d="M41.7 26.1h.7zM42.7 25.1h.8zM42.7 25.1l.8 .1h-.8zM42.7 25.1h.8v.1zM42.7 25.2l.8 .7h-.8zM42.7 25.2h.8v.7zM42.7 25.9l.8 .2h-.8zM42.7 25.9h.8v.2zM42.7 26.1h.8zM42.8 24.9h.7zM42.8 24.9h.8zM42.8 24.9l.7 .1z"/>
<path d="M42.8 25h.7zM42.8 25l.7 .1zM42.8 26.1l.7 .1zM42.8 26.2l.7 .1zM42.8 26.3l.8 .1zM42.8 26.4h.8zM42.8 26.4h.9zM42.8 24.8h1zM42.8 24.8h.9zM42.8 24.8h.8zM42.8 24.8l.8 .1zM42.8 26.4h1z"/>
<path d="M43.3 27.2h2zM43.3 24h2zM43.4 24h1.9zM43.4 27.2h1.7zM43.4 27.2h1.9zM43.4 24h1.8zM43.5 27.2h1.6zM43.5 27.2l1.4 .1zM43.5 24h1.7zM46 24l.7 1.1h-.7zM46 24h.7v1.1zM46 25.1l2.8 .9h-2.8z"/>
<path d="M46 25.1h2.8v.9zM46 26l.7 1.2h-.7zM46 26h.7v1.2zM48.1 24l.7 1.1h-.7zM48.1 24h.7v1.1zM48.1 26l.7 1.2h-.7zM48.1 26h.7v1.2zM49.3 24l.7 3.2h-.7zM49.3 24h.7v3.2zM50.5 24.8l.6 .8h-.6zM50.5 24.8h.6v.8zM50.5 26.4l.6 .8h-.6z"/>
<path d="M50.5 26.4h.6v.8zM52.4 24.8h.9zM52.5 24.8h.8zM52.5 24.8l.8 .1zM52.5 25.6h.8zM52.6 25.6h.7zM52.6 24.9h.8zM52.6 24.9l.8 .1zM52.6 25.5l.7 .1zM52.6 25.5h.8zM52.6 25h.8zM52.6 25l.8 .1z"/>
<path d="M52.6 25.4l.8 .1zM52.7 25.1l.7 .2h-.7zM52.7 25.1h.7v.2zM52.7 25.3l.7 .1zM52.7 25.4h.7zM25.4 41.9h165.1l-165.1 .8zM25.4 42.7l165.1-.8v.8zM25.4 261.1h165.1l-165.1 .8zM25.4 261.9l165.1-.8v.8z"/>
</g>
<g fill="none" stroke="#000" stroke-width=".2">
<path d="M35.9 15.3h2.1M36.1 15.1h6.7M37.8 13.8h4.2M37.9 13.7h4M38.1 15.2h-2.1M38.2 15.1l-2.2 .1M38.4 13.6h3M38.4 15.1h3.3M38.5 13.5h2.8M38.5 15.2h2.9M38.7 15.3h2.6M41.4 15.3h-2.8"/>
<path d="M32.9 24.8h2.8M32.9 26.5h2.9M32.9 24.7h2.8M32.9 24.6h2.8M32.9 26.6h2.9M32.9 24.5h2.8M32.9 26.7h2.9M33 24.4h2.7M33 26.8h2.7M33 26.9h2.7M33 24.3h2.7M33 24.2h2.7"/>
<path d="M33 27h2.7M33.1 27.1h2.6M33.1 24.2h2.6M33.1 24.2h2.5M33.2 24.1h2.4M33.2 27.1h2.4M33.3 24.1h2.3M33.4 27.2h2.1M33.4 24h2.1M36.2 24h2.3M36.2 24h2.4M36.2 24.1h2.5"/>
<path d="M36.2 24.2h2.6M36.2 24.3h2.7M36.2 24.5h2.7M36.2 25.6h2.7M36.2 25.7h2.7M36.2 25.8h2.7M36.2 25.8h2.6M36.2 25.9h2.5M36.2 26h2.5M36.2 26h2.6M36.2 26.1h2.7M36.2 26.2h2.7"/>
<path d="M36.2 26.4h2.7M36.3 21.2h7M36.4 21.3h6.9M36.5 20.9h3.4M36.5 20.9h6.6M36.5 20.8h3.3M36.6 20.8h3.1M36.9 21.7h6M37.5 22h4.9M38.7 22.5h2.5M39.4 24.7h3M39.4 24.8h3"/>
<path d="M39.4 26.5h3M39.4 26.6h3M39.5 26.7h2.9M39.5 24.5h2.9M39.5 26.9h2.8M39.5 24.4h2.8M39.6 24.3h2.6M39.6 27h2.6M39.6 24.2h2.6M39.6 27.1h2.6M39.6 24.1h2.5M39.7 27.1h2.4"/>
<path d="M39.7 24.1h2.4M39.8 24.1h2.2M39.8 27.2h2.2M39.9 24h2M40.1 20.9h3M40.2 20.9h2.9M40.3 20.8h2.8M42.8 24.7h2.8M42.8 24.8h2.8M42.8 26.5h2.8M42.8 24.6h2.8M42.8 26.6h2.8"/>
<path d="M42.8 26.7h2.8M42.8 24.5h2.8M42.8 24.4h2.8M42.9 26.8h2.7M42.9 24.4h2.7M42.9 24.3h2.7M42.9 26.9h2.7M42.9 27h2.7M42.9 24.2h2.7M43 24.2h2.6M43 27.1h2.6M43 24.2h2.5"/>
<path d="M43.1 24.1h2.4M43.1 27.1h2.4M43.2 24h2.2M43.2 27.2h2.2M50.5 24h2.2M50.5 24h2.4M50.5 24.1h2.5M50.5 24.1h2.6M50.5 24.2h2.7M50.5 24.3h2.7M50.5 24.5h2.8M50.5 24.6h2.8"/>
<path d="M50.5 24.8h2.8M50.5 25.6h2.8M50.5 26h2.8M50.5 26.1h2.8M50.5 26.2h2.7M50.5 26.3h2.6M50.5 26.4h2.5M50.5 26.4h2.4"/>
</g>
<path d="M36.9 14.2h5.5" fill="none" stroke="#000" stroke-width=".32"/>
<path d="M36.4 14.6h6.2" fill="none" stroke="#000" stroke-width=".4"/>
<path d="M36.1 14.9h6.7M36.5 21.5h6.8" fill="none" stroke="#000" stroke-width=".34"/>
<path d="M35.1 17h2.3M35.7 15.5h2.3" fill="none" stroke="#000" stroke-width=".42"/>
<path d="M36.2 24.7h2.8M36.3 21h6.9M38 22.4h3.8" fill="none" stroke="#000" stroke-width=".21"/>
<path d="M37 21.8h5.9" fill="none" stroke="#000" stroke-width=".3"/>
<path d="M37.5 22.1h4.9M50.5 25.8h2.8" fill="none" stroke="#000" stroke-width=".23"/>
<text font-size="3.8" x="26.4" y="48.9">14-Ball Wafer Level Chipscale Package (CS) - 1.57X2.36 Body [WLCSP] - PIC16LF1823</text>
<g font-size="3.2">
<text x="28.4" y="59.2">Note:</text>
<text x="41.1" y="59.2">For the most current package drawings, please see the Microchip Packaging Specification located at</text>
<text x="41.1" y="62.8">http://www.microchip.com/packaging</text>
</g>
<g font-size="2.9">
<text x="102.9" y="178.6">Units</text>
<text x="124.6" y="178.6">MILLIMETERS</text>
<text x="87.6" y="182.5">Dimension Limits</text>
<text x="115.7" y="182.5">MIN</text>
<text x="130.9" y="182.5">NOM</text>
<text x="147" y="182.5">MAX</text>
<text x="58" y="186.4">Number of Terminals</text>
<text x="58" y="190.3">Pitch</text>
<text x="104" y="190.3">eD</text>
<text x="104.8" y="186.4">N</text>
<text x="128" y="190.3">0.35 BSC</text>
<text x="132.6" y="186.4">14</text>
<text x="58" y="194.2">Pitch</text>
<text x="104.1" y="194.2">eE</text>
<text x="128" y="194.2">0.40 BSC</text>
<text x="58" y="198.1">Overall Height</text>
<text x="58" y="202">Bump Height</text>
<text x="104.1" y="202">A1</text>
<text x="104.8" y="198.1">A</text>
<text x="115.5" y="198.1">0.55</text>
<text x="115.5" y="202">0.14</text>
<text x="131.4" y="198.1">0.59</text>
<text x="131.4" y="202">0.16</text>
<text x="147.3" y="198.1">0.62</text>
<text x="147.3" y="202">0.18</text>
<text x="58" y="209.7">Overall Width</text>
<text x="58" y="205.8">Die Height</text>
<text x="104.1" y="205.8">A2</text>
<text x="104.8" y="209.7">D</text>
<text x="115.5" y="205.8">0.41</text>
<text x="128" y="209.7">1.57 BSC</text>
<text x="131.4" y="205.8">0.43</text>
<text x="147.3" y="205.8">0.44</text>
<text x="58" y="213.6">Overall Length</text>
<text x="104.8" y="213.6">E</text>
<text x="128" y="213.6">2.36 BSC</text>
<text x="58" y="217.5">Terminal Width</text>
<text x="58" y="221.4">Terminal Length</text>
<text x="105" y="217.5">b</text>
<text x="105" y="221.4">L</text>
<text x="115.5" y="221.4">0.30</text>
<text x="115.5" y="217.5">0.24</text>
<text x="131.4" y="217.5">0.25</text>
<text x="131.4" y="221.4">0.40</text>
<text x="147.3" y="221.4">0.50</text>
<text x="147.3" y="217.5">0.26</text>
<text x="58" y="225.3">Terminal-to-Exposed-Pad</text>
<text x="104.8" y="225.3">K</text>
<text x="115.5" y="225.3">0.20</text>
<text x="133.7" y="225.3">-</text>
<text x="149.6" y="225.3">-</text>
<text x="32.9" y="228.6">Notes:</text>
<text x="32.9" y="233.2">1. Terminal A1 visual index feature may vary, but must be located within the hatched area.</text>
<text x="32.9" y="236.9">2. Package is saw singulated</text>
<text x="32.9" y="240.8">3. Dimensioning and tolerancing per ASME Y14.5M</text>
<text x="42.5" y="244.9">BSC: Basic Dimension. Theoretically exact value shown without tolerances.</text>
<text x="42.5" y="248.6">REF: Reference Dimension, usually without tolerance, for information purposes only.</text>
<text x="106.6" y="255.9">Microchip Technology Drawing C04-06009 Rev A Sheet 1 of 2</text>
</g>
<text font-size=".6" x="43" y="14.3">R</text>
</svg>
